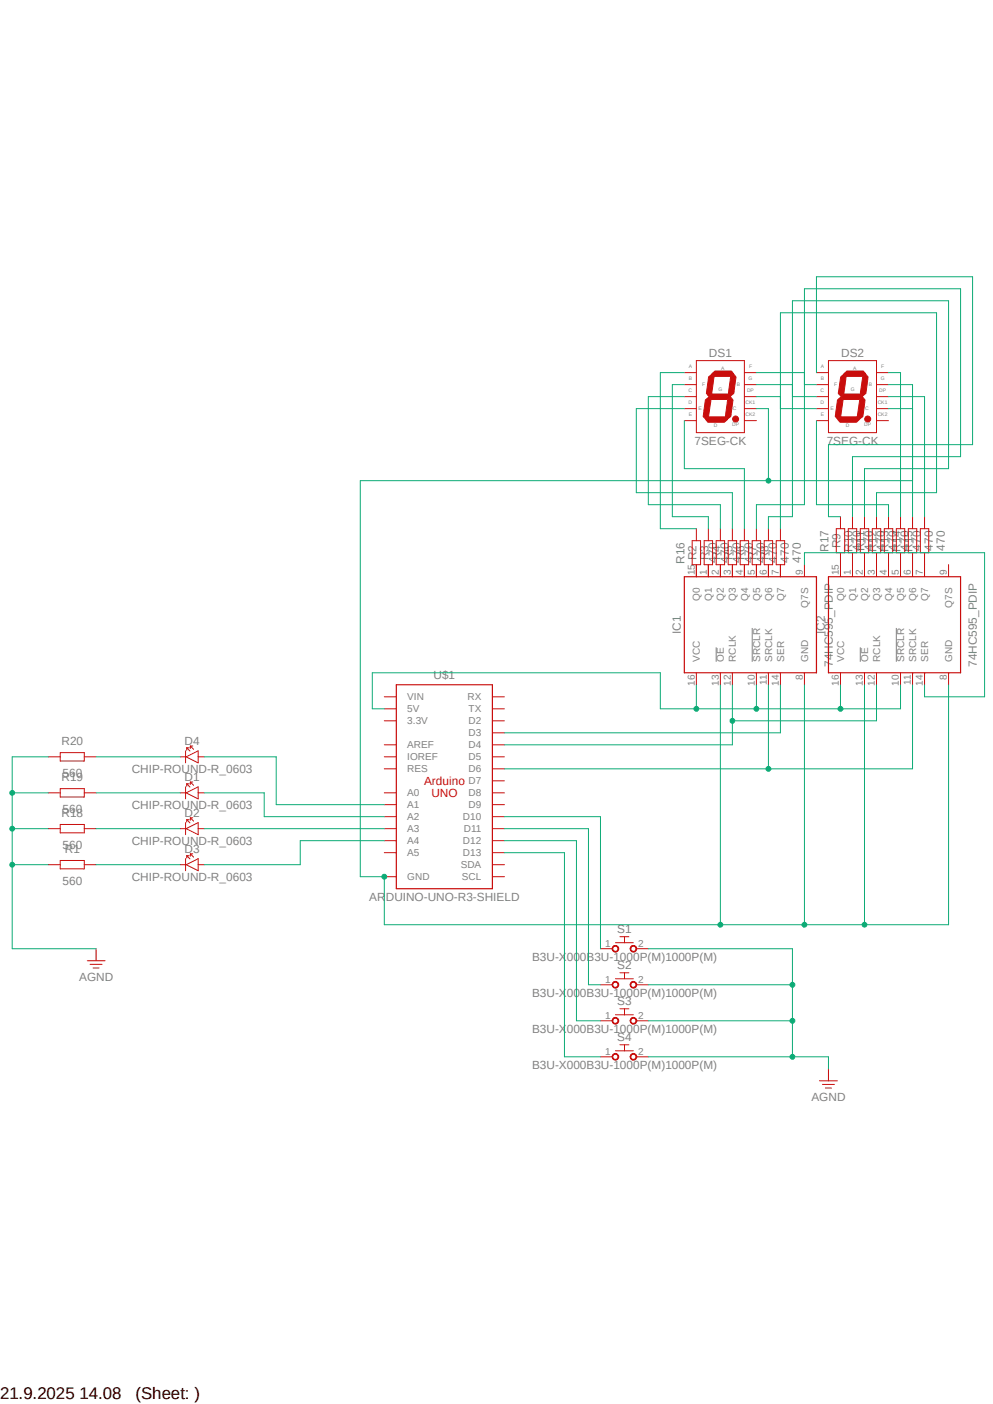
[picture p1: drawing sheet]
<svg xmlns="http://www.w3.org/2000/svg" width="210mm" height="297mm" viewBox="0 0 210 297" stroke-linecap="round" stroke-linejoin="round" font-family="sans-serif">
<path d="M1.5 58.4l206.9 175.2M208.4 58.4l-206.9 175.2" fill="none" stroke="#fff" stroke-width=".21"/>
<path d="M151.5 136.9v3.1M159.1 132.8v7.2M181.9 136.9v3.1M189.6 132.8v7.2" fill="none" stroke="#808080" stroke-width=".21"/>
<g fill="none" stroke="#c90d0c" stroke-width=".21">
<path d="M147.3 119.5v2.5M149.8 119.5v2.5M152.4 119.5v2.5M154.9 119.5v2.5M157.4 119.5v2.5M160 119.5v2.5M162.5 119.5v2.5M165.1 119.5v2.5M170.1 119.5v2.5M177.8 119.5v2.5M180.3 119.5v2.5M182.8 119.5v2.5"/>
<path d="M185.4 119.5v2.5M187.9 119.5v2.5M190.5 119.5v2.5M193 119.5v2.5M195.5 119.5v2.5M200.6 119.5v2.5M81.3 147.4h2.5M81.3 149.9h2.5M81.3 152.5h2.5M81.3 157.6h2.5M104.1 147.4h2.6M104.1 149.9h2.6"/>
<path d="M104.1 152.5h2.6M104.1 157.6h2.6M104.1 155h2.6M147.3 142.3v2.6M152.4 142.3v2.6M154.9 142.3v2.6M160 142.3v2.6M162.5 142.3v2.6M165.1 142.3v2.6M170.1 142.3v2.6M177.8 142.3v2.6M182.8 142.3v2.6"/>
<path d="M185.4 142.3v2.6M190.5 142.3v2.6M193 142.3v2.6M195.5 142.3v2.6M200.6 142.3v2.6M81.3 167.7h2.5M81.3 170.2h2.5M81.3 172.8h2.5M81.3 175.3h2.5M81.3 177.8h2.5M81.3 160.1h2.5M81.3 162.6h2.5"/>
<path d="M104.1 167.7h2.6M104.1 170.2h2.6M104.1 172.8h2.6M104.1 175.3h2.6M104.1 177.8h2.6M104.1 160.1h2.6M104.1 162.6h2.6M104.1 165.2h2.6M81.3 180.4h2.5M81.3 185.5h2.5M104.1 180.4h2.6M104.1 185.5h2.6"/>
<path d="M104.1 182.9h2.6M127 200.7h2.5M134.6 200.7h2.5"/>
</g>
<path d="M144.7 122h28v20.3h-28zM175.2 122h28v20.3h-28zM83.8 144.9h20.3v43.1h-20.3z" fill="none" stroke="#c90d0c" stroke-width=".25"/>
<path d="M129.8 200.1a.71 .71 0 0 1 1 .3 .71 .71 0 0 1-.5 1 .71 .71 0 0 1-.8-.7h.1a.55 .55 0 0 1 .7-.6 .55 .55 0 0 1 .3 .9 .55 .55 0 0 1-.9 0l-.2-.3z" fill-rule="evenodd" fill="#c90d0c"/>
<path d="M129.8 200.1a.71 .71 0 0 1 1 .3 .71 .71 0 0 1-.5 1 .71 .71 0 0 1-.8-.7h.1a.55 .55 0 0 1 .7-.6 .55 .55 0 0 1 .3 .9 .55 .55 0 0 1-.9 0l-.2-.3z" fill="none" stroke="#c90d0c" stroke-width=".21"/>
<path d="M133.6 200.1a.71 .71 0 0 1 1 .3 .71 .71 0 0 1-.5 1 .71 .71 0 0 1-.8-.7h.1a.55 .55 0 0 1 .7-.6 .55 .55 0 0 1 .3 .9 .55 .55 0 0 1-.9 0l-.2-.3z" fill-rule="evenodd" fill="#c90d0c"/>
<path d="M130.2 199.4h3.7M131.1 198.2h1.9M132.1 198.2v1.2M127 208.3h2.5M133.6 200.1a.71 .71 0 0 1 1 .3 .71 .71 0 0 1-.5 1 .71 .71 0 0 1-.8-.7h.1a.55 .55 0 0 1 .7-.6 .55 .55 0 0 1 .3 .9 .55 .55 0 0 1-.9 0l-.2-.3zM134.6 208.3h2.5" fill="none" stroke="#c90d0c" stroke-width=".21"/>
<path d="M129.8 207.7a.71 .71 0 0 1 1 .3 .71 .71 0 0 1-.5 1 .71 .71 0 0 1-.8-.7h.1a.55 .55 0 0 1 .7-.6 .55 .55 0 0 1 .3 .9 .55 .55 0 0 1-.9 0l-.2-.3z" fill-rule="evenodd" fill="#c90d0c"/>
<path d="M129.8 207.7a.71 .71 0 0 1 1 .3 .71 .71 0 0 1-.5 1 .71 .71 0 0 1-.8-.7h.1a.55 .55 0 0 1 .7-.6 .55 .55 0 0 1 .3 .9 .55 .55 0 0 1-.9 0l-.2-.3z" fill="none" stroke="#c90d0c" stroke-width=".21"/>
<path d="M133.6 207.7a.71 .71 0 0 1 1 .3 .71 .71 0 0 1-.5 1 .71 .71 0 0 1-.8-.7h.1a.55 .55 0 0 1 .7-.6 .55 .55 0 0 1 .3 .9 .55 .55 0 0 1-.9 0l-.2-.3z" fill-rule="evenodd" fill="#c90d0c"/>
<path d="M127 215.9h2.5M130.2 207.1h3.7M131.1 205.8h1.9M132.1 205.8v1.3M133.6 207.7a.71 .71 0 0 1 1 .3 .71 .71 0 0 1-.5 1 .71 .71 0 0 1-.8-.7h.1a.55 .55 0 0 1 .7-.6 .55 .55 0 0 1 .3 .9 .55 .55 0 0 1-.9 0l-.2-.3zM134.6 215.9h2.5" fill="none" stroke="#c90d0c" stroke-width=".21"/>
<path d="M129.8 215.3a.71 .71 0 0 1 1 .3 .71 .71 0 0 1-.5 1 .71 .71 0 0 1-.8-.7h.1a.55 .55 0 0 1 .7-.5 .55 .55 0 0 1 .3 .8 .55 .55 0 0 1-.9 0l-.2-.3z" fill-rule="evenodd" fill="#c90d0c"/>
<path d="M129.8 215.3a.71 .71 0 0 1 1 .3 .71 .71 0 0 1-.5 1 .71 .71 0 0 1-.8-.7h.1a.55 .55 0 0 1 .7-.5 .55 .55 0 0 1 .3 .8 .55 .55 0 0 1-.9 0l-.2-.3z" fill="none" stroke="#c90d0c" stroke-width=".21"/>
<path d="M133.6 215.3a.71 .71 0 0 1 1 .3 .71 .71 0 0 1-.5 1 .71 .71 0 0 1-.8-.7h.1a.55 .55 0 0 1 .7-.5 .55 .55 0 0 1 .3 .8 .55 .55 0 0 1-.9 0l-.2-.3z" fill-rule="evenodd" fill="#c90d0c"/>
<path d="M130.2 214.7h3.7M131.1 213.4h1.9M132.1 213.4v1.3M133.6 215.3a.71 .71 0 0 1 1 .3 .71 .71 0 0 1-.5 1 .71 .71 0 0 1-.8-.7h.1a.55 .55 0 0 1 .7-.5 .55 .55 0 0 1 .3 .8 .55 .55 0 0 1-.9 0l-.2-.3zM127 223.6h2.5M134.6 223.6h2.5" fill="none" stroke="#c90d0c" stroke-width=".21"/>
<path d="M129.8 223a.71 .71 0 0 1 1 .3 .71 .71 0 0 1-.5 .9 .71 .71 0 0 1-.8-.6h.1a.55 .55 0 0 1 .7-.6 .55 .55 0 0 1 .3 .9 .55 .55 0 0 1-.9-.1l-.2-.2z" fill-rule="evenodd" fill="#c90d0c"/>
<path d="M129.8 223a.71 .71 0 0 1 1 .3 .71 .71 0 0 1-.5 .9 .71 .71 0 0 1-.8-.6h.1a.55 .55 0 0 1 .7-.6 .55 .55 0 0 1 .3 .9 .55 .55 0 0 1-.9-.1l-.2-.2z" fill="none" stroke="#c90d0c" stroke-width=".21"/>
<path d="M133.6 223a.71 .71 0 0 1 1 .3 .71 .71 0 0 1-.5 .9 .71 .71 0 0 1-.8-.6h.1a.55 .55 0 0 1 .7-.6 .55 .55 0 0 1 .3 .9 .55 .55 0 0 1-.9-.1l-.2-.2z" fill-rule="evenodd" fill="#c90d0c"/>
<g fill="none" stroke="#c90d0c" stroke-width=".21">
<path d="M144.7 78.8h2.6M147.3 76.3h10.1v15.2h-10.1zM157.4 78.8h2.6M144.7 83.9h2.6M144.7 81.4h2.6M144.7 86.4h2.6M144.7 89h2.6M157.4 83.9h2.6M157.4 81.4h2.6M157.4 86.4h2.6M157.4 89h2.6M146.4 114.4h1.8v5.1h-1.8z"/>
<path d="M147.3 111.8v2.6M147.3 119.5v2.5M148.9 114.4h1.8v5.1h-1.8zM149.8 111.8v2.6M149.8 119.5v2.5M151.5 114.4h1.7v5.1h-1.7zM152.4 111.8v2.6M152.4 119.5v2.5M154 114.4h1.8v5.1h-1.8zM154.9 111.8v2.6M154.9 119.5v2.5M156.5 114.4h1.8v5.1h-1.8z"/>
<path d="M157.4 111.8v2.6M157.4 119.5v2.5M159.1 114.4h1.8v5.1h-1.8zM160 111.8v2.6M160 119.5v2.5M161.6 114.4h1.8v5.1h-1.8zM162.5 111.8v2.6M162.5 119.5v2.5M164.2 114.4h1.7v5.1h-1.7zM165.1 111.8v2.6M165.1 119.5v2.5M176.9 111.8h1.7v5.1h-1.7z"/>
<path d="M177.8 109.3v2.5M177.8 116.9v2.6M179.4 111.8h1.8v5.1h-1.8zM180.3 109.3v2.5M180.3 116.9v2.6M181.9 111.8h1.8v5.1h-1.8zM182.8 109.3v2.5M182.8 116.9v2.6M184.5 111.8h1.8v5.1h-1.8zM185.4 109.3v2.5M185.4 116.9v2.6M187 111.8h1.8v5.1h-1.8z"/>
<path d="M187.9 109.3v2.5M187.9 116.9v2.6M189.6 111.8h1.7v5.1h-1.7zM190.5 109.3v2.5M190.5 116.9v2.6M192.1 111.8h1.8v5.1h-1.8zM193 109.3v2.5M193 116.9v2.6M194.6 111.8h1.8v5.1h-1.8zM195.5 109.3v2.5M195.5 116.9v2.6M39.2 158.8v2.6"/>
<path d="M39.5 158.2v.5M39.5 158.2h.5M39.5 158.2l.7 .7M40.3 157.8v.5M40.3 157.8h.5M40.3 157.8l.6 .7M38.1 167.7h1.3M38.1 175.3h1.3M38.1 160.1h1.3M39.2 166.5v2.5M39.2 174v2.6M39.4 167.7l2.5-1.2v2.5z"/>
<path d="M39.4 160.1l2.5-1.3v2.6zM39.4 175.3l2.5-1.3v2.6zM39.5 165.8v.5M39.5 173.4v.5M39.5 165.8h.5M39.5 165.8l.7 .7M39.5 173.4h.5M39.5 173.4l.7 .7M40.3 165.4v.5M40.3 173v.5M40.3 165.4h.5M40.3 165.4l.6 .7"/>
<path d="M40.3 173h.5M40.3 173l.6 .7M41.9 167.7h1.3M41.9 175.3h1.3M41.9 160.1h1.3M38.1 182.9h1.3M39.2 181.7v2.5M39.4 182.9l2.5-1.2v2.5zM39.5 181v.5M39.5 181h.5M39.5 181l.7 .7M40.3 180.6v.5"/>
<path d="M40.3 180.6h.5M40.3 180.6l.6 .7M41.9 182.9h1.3M18.5 203.2h3.7M19 204h2.6M19.7 204.8h1.3M20.3 200.7v2.5M130.2 222.3h3.7M131.1 221h1.9M132.1 221v1.3M133.6 223a.71 .71 0 0 1 1 .3 .71 .71 0 0 1-.5 .9 .71 .71 0 0 1-.8-.6h.1a.55 .55 0 0 1 .7-.6 .55 .55 0 0 1 .3 .9 .55 .55 0 0 1-.9-.1l-.2-.2zM173.3 228.6h3.8"/>
<path d="M173.9 229.4h2.6M174.6 230.2h1.3M175.2 226.1v2.5"/>
</g>
<path d="M150.5 79.1l.7-.6h3.5l.5 .6-.7 .5h-3.5z" fill-rule="evenodd" fill="#c90d0c"/>
<path d="M150.5 79.1l.7-.6h3.5l.5 .6-.7 .5h-3.5z" fill="none" stroke="#c90d0c" stroke-width=".21"/>
<path d="M154.5 79.8l.7-.6 .5 .6-.5 3.4-.7 .6-.4-.6z" fill-rule="evenodd" fill="#c90d0c"/>
<path d="M154.5 79.8l.7-.6 .5 .6-.5 3.4-.7 .6-.4-.6z" fill="none" stroke="#c90d0c" stroke-width=".21"/>
<path d="M153.9 84.6l.7-.6 .4 .6-.4 3.5-.7 .5-.5-.5z" fill-rule="evenodd" fill="#c90d0c"/>
<path d="M153.9 84.6l.7-.6 .4 .6-.4 3.5-.7 .5-.5-.5z" fill="none" stroke="#c90d0c" stroke-width=".21"/>
<path d="M149.2 88.7l.7-.5h3.5l.5 .5-.7 .6h-3.5z" fill-rule="evenodd" fill="#c90d0c"/>
<path d="M149.2 88.7l.7-.5h3.5l.5 .5-.7 .6h-3.5z" fill="none" stroke="#c90d0c" stroke-width=".21"/>
<path d="M149.2 84.6l.7-.6 .5 .6-.5 3.5-.7 .5-.5-.5z" fill-rule="evenodd" fill="#c90d0c"/>
<path d="M149.2 84.6l.7-.6 .5 .6-.5 3.5-.7 .5-.5-.5z" fill="none" stroke="#c90d0c" stroke-width=".21"/>
<path d="M149.9 79.8l.6-.6 .5 .6-.5 3.4-.6 .6-.5-.6z" fill-rule="evenodd" fill="#c90d0c"/>
<path d="M149.9 79.8l.6-.6 .5 .6-.5 3.4-.6 .6-.5-.6z" fill="none" stroke="#c90d0c" stroke-width=".21"/>
<path d="M149.9 83.9l.6-.5h3.5l.5 .5-.7 .6h-3.4z" fill-rule="evenodd" fill="#c90d0c"/>
<path d="M149.9 83.9l.6-.5h3.5l.5 .5-.7 .6h-3.4z" fill="none" stroke="#c90d0c" stroke-width=".21"/>
<circle cx="155.6" cy="88.6" r=".63" fill="#c90d0c"/>
<g fill="none" stroke="#c90d0c" stroke-width=".21">
<path d="M172.7 78.8h2.5M175.2 76.3h10.2v15.2h-10.2zM185.4 78.8h2.5M172.7 83.9h2.5M172.7 81.4h2.5M172.7 86.4h2.5M172.7 89h2.5M185.4 83.9h2.5M185.4 81.4h2.5M185.4 86.4h2.5M185.4 89h2.5"/>
<circle cx="155.6" cy="88.6" r=".63"/>
</g>
<path d="M178.5 79.1l.6-.6h3.5l.5 .6-.7 .5h-3.4z" fill-rule="evenodd" fill="#c90d0c"/>
<path d="M178.5 79.1l.6-.6h3.5l.5 .6-.7 .5h-3.4z" fill="none" stroke="#c90d0c" stroke-width=".21"/>
<path d="M182.5 79.8l.6-.6 .5 .6-.5 3.4-.6 .6-.6-.6z" fill-rule="evenodd" fill="#c90d0c"/>
<path d="M182.5 79.8l.6-.6 .5 .6-.5 3.4-.6 .6-.6-.6z" fill="none" stroke="#c90d0c" stroke-width=".21"/>
<path d="M181.8 84.6l.7-.6 .5 .6-.5 3.5-.7 .5-.5-.5z" fill-rule="evenodd" fill="#c90d0c"/>
<path d="M181.8 84.6l.7-.6 .5 .6-.5 3.5-.7 .5-.5-.5z" fill="none" stroke="#c90d0c" stroke-width=".21"/>
<path d="M177.2 88.7l.6-.5h3.5l.5 .5-.7 .6h-3.4z" fill-rule="evenodd" fill="#c90d0c"/>
<path d="M177.2 88.7l.6-.5h3.5l.5 .5-.7 .6h-3.4z" fill="none" stroke="#c90d0c" stroke-width=".21"/>
<path d="M177.1 84.6l.7-.6 .5 .6-.5 3.5-.7 .5-.4-.5z" fill-rule="evenodd" fill="#c90d0c"/>
<path d="M177.1 84.6l.7-.6 .5 .6-.5 3.5-.7 .5-.4-.5z" fill="none" stroke="#c90d0c" stroke-width=".21"/>
<path d="M177.8 79.8l.6-.6 .5 .6-.4 3.4-.7 .6-.5-.6z" fill-rule="evenodd" fill="#c90d0c"/>
<path d="M177.8 79.8l.6-.6 .5 .6-.4 3.4-.7 .6-.5-.6z" fill="none" stroke="#c90d0c" stroke-width=".21"/>
<path d="M177.8 83.9l.7-.5h3.4l.6 .5-.7 .6h-3.5z" fill-rule="evenodd" fill="#c90d0c"/>
<path d="M177.8 83.9l.7-.5h3.4l.6 .5-.7 .6h-3.5z" fill="none" stroke="#c90d0c" stroke-width=".21"/>
<circle cx="183.5" cy="88.6" r=".63" fill="#c90d0c"/>
<g fill="none" stroke="#c90d0c" stroke-width=".21">
<path d="M12.7 159.2h5.1v1.8h-5.1zM10.2 175.3h2.5M10.2 167.7h2.5M10.2 160.1h2.5M12.7 166.8h5.1v1.8h-5.1zM12.7 174.4h5.1v1.8h-5.1zM17.8 175.3h2.5M17.8 167.7h2.5M17.8 160.1h2.5M10.2 182.9h2.5M12.7 182h5.1v1.8h-5.1zM17.8 182.9h2.5"/>
<circle cx="183.5" cy="88.6" r=".63"/>
</g>
<path d="M106.7 177.8h15.2v38.1h5.1M106.7 175.3h17.8v33h2.5M106.7 172.8h20.3v27.9M106.7 180.4h12.7v43.2h7.6M137.1 200.7h30.5v15.2h-30.5M137.1 208.3h30.5" fill="none" stroke="#0dab76" stroke-width=".21"/>
<circle cx="167.6" cy="208.3" r=".51" fill="#0dab76"/>
<g fill="none" stroke="#0dab76" stroke-width=".21">
<path d="M167.6 215.9v7.7h-30.5"/>
<circle cx="167.6" cy="208.3" r=".51"/>
</g>
<circle cx="167.6" cy="215.9" r=".51" fill="#0dab76"/>
<g fill="none" stroke="#0dab76" stroke-width=".21">
<path d="M167.6 223.6h7.6v2.5"/>
<circle cx="167.6" cy="215.9" r=".51"/>
</g>
<circle cx="167.6" cy="223.6" r=".51" fill="#0dab76"/>
<g fill="none" stroke="#0dab76" stroke-width=".21">
<path d="M10.2 160.1h-7.6v40.6h17.7M2.6 182.9h7.6"/>
<circle cx="167.6" cy="223.6" r=".51"/>
</g>
<circle cx="2.6" cy="182.9" r=".51" fill="#0dab76"/>
<g fill="none" stroke="#0dab76" stroke-width=".21">
<path d="M2.6 175.3h7.6"/>
<circle cx="2.6" cy="182.9" r=".51"/>
</g>
<circle cx="2.6" cy="175.3" r=".51" fill="#0dab76"/>
<g fill="none" stroke="#0dab76" stroke-width=".21">
<path d="M2.6 167.7h7.6"/>
<circle cx="2.6" cy="175.3" r=".51"/>
</g>
<circle cx="2.6" cy="167.7" r=".51" fill="#0dab76"/>
<g fill="none" stroke="#0dab76" stroke-width=".21">
<path d="M170.1 144.9v50.7h-88.8v-10.1M200.6 144.9v50.7h-17.8M20.3 167.7h17.8M43.2 175.3h38.1M43.2 167.7h12.7v5.1h25.4M43.2 160.1h15.2v10.1h22.9M81.3 177.8h-17.8v5.1h-20.3"/>
<circle cx="2.6" cy="167.7" r=".51"/>
</g>
<circle cx="170.1" cy="195.6" r=".51" fill="#0dab76"/>
<g fill="none" stroke="#0dab76" stroke-width=".21">
<path d="M160 86.4h2.5v15.3h-86.3v83.8h5.1M170.1 195.6h12.7"/>
<circle cx="170.1" cy="195.6" r=".51"/>
</g>
<circle cx="81.3" cy="185.5" r=".51" fill="#0dab76"/>
<g fill="none" stroke="#0dab76" stroke-width=".21">
<path d="M187.9 86.4h5.1v15.3h-30.5"/>
<circle cx="81.3" cy="185.5" r=".51"/>
</g>
<circle cx="162.5" cy="101.7" r=".51" fill="#0dab76"/>
<g fill="none" stroke="#0dab76" stroke-width=".21">
<path d="M152.4 144.9v50.7"/>
<circle cx="162.5" cy="101.7" r=".51"/>
</g>
<circle cx="152.4" cy="195.6" r=".51" fill="#0dab76"/>
<g fill="none" stroke="#0dab76" stroke-width=".21">
<path d="M182.8 144.9v50.7"/>
<circle cx="152.4" cy="195.6" r=".51"/>
</g>
<circle cx="182.8" cy="195.6" r=".51" fill="#0dab76"/>
<g fill="none" stroke="#0dab76" stroke-width=".21">
<path d="M144.7 78.8h-5v33h7.6M160 78.8h10.1M172.7 78.8v-20.3h33v35.6h-30.5v15.2h2.6M187.9 78.8h2.6v30.5M144.7 81.4h-2.5v27.9h7.6v2.5M144.7 83.9h-7.6v22.9h15.3v5M144.7 86.4h-10.1v17.8h20.3v7.6M144.7 89v10.1h12.7v12.7M160 81.4h7.6M160 83.9h5.1M165.1 86.4h7.6M167.6 83.9h5.1"/>
<path d="M170.1 81.4h2.6M172.7 89v17.8h15.2v2.5M187.9 81.4h5.1v27.9M187.9 83.9h7.6v25.4M180.3 109.3v-12.7h22.9v-35.5h-33.1v45.7h-10.1v5M182.8 109.3v-10.2h17.8v-35.5h-33v45.7h-5.1v2.5M185.4 109.3v-5.1h12.7v-38h-33v45.6M147.3 144.9v5h-7.6v-7.6h-61v7.6h2.6"/>
<circle cx="182.8" cy="195.6" r=".51"/>
</g>
<circle cx="147.3" cy="149.9" r=".51" fill="#0dab76"/>
<g fill="none" stroke="#0dab76" stroke-width=".21">
<path d="M160 144.9v5M177.8 144.9v5h-30.5"/>
<circle cx="147.3" cy="149.9" r=".51"/>
</g>
<circle cx="160" cy="149.9" r=".51" fill="#0dab76"/>
<g fill="none" stroke="#0dab76" stroke-width=".21">
<path d="M190.5 144.9v5h-12.7"/>
<circle cx="160" cy="149.9" r=".51"/>
</g>
<circle cx="177.8" cy="149.9" r=".51" fill="#0dab76"/>
<g fill="none" stroke="#0dab76" stroke-width=".21">
<path d="M154.9 144.9v12.7h-48.2M165.1 144.9v10.1h-58.4M185.4 144.9v7.6h-30.5"/>
<circle cx="177.8" cy="149.9" r=".51"/>
</g>
<circle cx="154.9" cy="152.5" r=".51" fill="#0dab76"/>
<g fill="none" stroke="#0dab76" stroke-width=".21">
<path d="M162.5 144.9v17.7M193 144.9v17.7h-86.3"/>
<circle cx="154.9" cy="152.5" r=".51"/>
</g>
<circle cx="162.5" cy="162.6" r=".51" fill="#0dab76"/>
<g fill="none" stroke="#0dab76" stroke-width=".21">
<path d="M170.1 119.5v-2.6h38.1v30.5h-12.7v-2.5M20.3 175.3h17.8M20.3 160.1h17.8M20.3 182.9h17.8"/>
<circle cx="162.5" cy="162.6" r=".51"/>
</g>
<g font-size="3.6">
<text x="0" y="296">21.9.2025 14.08</text>
<text x="28.7" y="296">(Sheet: )</text>
</g>
<g font-size="2.5" fill="#808080">
<text x="149.9" y="75.6">DS1</text>
<text x="177.9" y="75.6">DS2</text>
<text x="146.9" y="94.1">7SEG-CK</text>
<text x="174.8" y="94.1">7SEG-CK</text>
<text x="144.7" y="119.2" transform="rotate(-90 144.7 119.2)">R16</text>
<text x="147.3" y="118.5" transform="rotate(-90 147.3 118.5)">R2</text>
<text x="149.8" y="118.5" transform="rotate(-90 149.8 118.5)">R3</text>
<text x="151.6" y="119" transform="rotate(-90 151.6 119)">470</text>
<text x="152.4" y="118.5" transform="rotate(-90 152.4 118.5)">R4</text>
<text x="154.1" y="119" transform="rotate(-90 154.1 119)">470</text>
<text x="154.9" y="118.5" transform="rotate(-90 154.9 118.5)">R5</text>
<text x="156.7" y="119" transform="rotate(-90 156.7 119)">470</text>
<text x="157.4" y="118.5" transform="rotate(-90 157.4 118.5)">R6</text>
<text x="159.2" y="119" transform="rotate(-90 159.2 119)">470</text>
<text x="160" y="118.5" transform="rotate(-90 160 118.5)">R7</text>
<text x="161.8" y="119" transform="rotate(-90 161.8 119)">470</text>
<text x="162.5" y="118.5" transform="rotate(-90 162.5 118.5)">R8</text>
<text x="164.3" y="119" transform="rotate(-90 164.3 119)">470</text>
<text x="166.8" y="119" transform="rotate(-90 166.8 119)">470</text>
<text x="169.4" y="119" transform="rotate(-90 169.4 119)">470</text>
<text x="175.2" y="116.7" transform="rotate(-90 175.2 116.7)">R17</text>
<text x="177.8" y="116" transform="rotate(-90 177.8 116)">R9</text>
<text x="180.3" y="116.7" transform="rotate(-90 180.3 116.7)">R10</text>
<text x="182.1" y="116.5" transform="rotate(-90 182.1 116.5)">470</text>
<text x="182.8" y="116.6" transform="rotate(-90 182.8 116.6)">R11</text>
<text x="184.6" y="116.5" transform="rotate(-90 184.6 116.5)">470</text>
<text x="185.4" y="116.7" transform="rotate(-90 185.4 116.7)">R12</text>
<text x="187.2" y="116.5" transform="rotate(-90 187.2 116.5)">470</text>
<text x="187.9" y="116.7" transform="rotate(-90 187.9 116.7)">R13</text>
<text x="189.7" y="116.5" transform="rotate(-90 189.7 116.5)">470</text>
<text x="190.5" y="116.7" transform="rotate(-90 190.5 116.7)">R14</text>
<text x="192.2" y="116.5" transform="rotate(-90 192.2 116.5)">470</text>
<text x="193" y="116.7" transform="rotate(-90 193 116.7)">R15</text>
<text x="194.8" y="116.5" transform="rotate(-90 194.8 116.5)">470</text>
<text x="197.3" y="116.5" transform="rotate(-90 197.3 116.5)">470</text>
<text x="199.9" y="116.5" transform="rotate(-90 199.9 116.5)">470</text>
<text x="144" y="134.1" transform="rotate(-90 144 134.1)">IC1</text>
<text x="174.4" y="134.1" transform="rotate(-90 174.4 134.1)">IC2</text>
<text x="91.7" y="143.6">U$1</text>
<text x="176.1" y="141.1" transform="rotate(-90 176.1 141.1)">74HC595_PDIP</text>
<text x="206.6" y="141.1" transform="rotate(-90 206.6 141.1)">74HC595_PDIP</text>
<text x="13" y="157.6">R20</text>
<text x="39" y="157.6">D4</text>
<text x="13" y="165.2">R19</text>
<text x="13.2" y="164.4">560</text>
<text x="27.9" y="163.5">CHIP-ROUND-R_0603</text>
<text x="39" y="165.2">D1</text>
<text x="13" y="172.8">R18</text>
<text x="13.2" y="172">560</text>
<text x="27.9" y="171.2">CHIP-ROUND-R_0603</text>
<text x="39" y="172.8">D2</text>
<text x="13.2" y="179.6">560</text>
<text x="27.9" y="178.7">CHIP-ROUND-R_0603</text>
<text x="13.7" y="180.4">R1</text>
<text x="39" y="180.4">D3</text>
<text x="13.2" y="187.2">560</text>
<text x="27.9" y="186.4">CHIP-ROUND-R_0603</text>
<text x="78.1" y="190.5">ARDUINO-UNO-R3-SHIELD</text>
<text x="130.6" y="197.4">S1</text>
<text x="112.5" y="203.2">B3U-X000B3U-1000P(M)1000P(M)</text>
<text x="16.8" y="207.6">AGND</text>
<text x="130.6" y="205">S2</text>
<text x="112.5" y="210.9">B3U-X000B3U-1000P(M)1000P(M)</text>
<text x="130.6" y="212.6">S3</text>
<text x="112.5" y="218.5">B3U-X000B3U-1000P(M)1000P(M)</text>
<text x="130.6" y="220.3">S4</text>
<text x="112.5" y="226.1">B3U-X000B3U-1000P(M)1000P(M)</text>
<text x="171.6" y="233">AGND</text>
</g>
<g font-size="2.5" fill="#c90d0c">
<text x="89.7" y="166">Arduino</text>
<text x="91.2" y="168.7">UNO</text>
</g>
<g font-size="2.1" fill="#808080">
<text x="146.9" y="121.7" transform="rotate(-90 146.9 121.7)">15</text>
<text x="149.5" y="121.7" transform="rotate(-90 149.5 121.7)">1</text>
<text x="152" y="121.7" transform="rotate(-90 152 121.7)">2</text>
<text x="154.6" y="121.7" transform="rotate(-90 154.6 121.7)">3</text>
<text x="157.1" y="121.7" transform="rotate(-90 157.1 121.7)">4</text>
<text x="159.6" y="121.7" transform="rotate(-90 159.6 121.7)">5</text>
<text x="162.2" y="121.7" transform="rotate(-90 162.2 121.7)">6</text>
<text x="164.7" y="121.7" transform="rotate(-90 164.7 121.7)">7</text>
<text x="169.8" y="121.7" transform="rotate(-90 169.8 121.7)">9</text>
<text x="177.4" y="121.7" transform="rotate(-90 177.4 121.7)">15</text>
<text x="180" y="121.7" transform="rotate(-90 180 121.7)">1</text>
<text x="182.5" y="121.7" transform="rotate(-90 182.5 121.7)">2</text>
<text x="185" y="121.7" transform="rotate(-90 185 121.7)">3</text>
<text x="187.6" y="121.7" transform="rotate(-90 187.6 121.7)">4</text>
<text x="190.1" y="121.7" transform="rotate(-90 190.1 121.7)">5</text>
<text x="192.7" y="121.7" transform="rotate(-90 192.7 121.7)">6</text>
<text x="195.2" y="121.7" transform="rotate(-90 195.2 121.7)">7</text>
<text x="200.3" y="121.7" transform="rotate(-90 200.3 121.7)">9</text>
<text x="148" y="127.2" transform="rotate(-90 148 127.2)">Q0</text>
<text x="150.6" y="127.2" transform="rotate(-90 150.6 127.2)">Q1</text>
<text x="153.1" y="127.2" transform="rotate(-90 153.1 127.2)">Q2</text>
<text x="155.7" y="127.2" transform="rotate(-90 155.7 127.2)">Q3</text>
<text x="158.2" y="127.2" transform="rotate(-90 158.2 127.2)">Q4</text>
<text x="160.7" y="127.2" transform="rotate(-90 160.7 127.2)">Q5</text>
<text x="163.3" y="127.2" transform="rotate(-90 163.3 127.2)">Q6</text>
<text x="165.8" y="127.2" transform="rotate(-90 165.8 127.2)">Q7</text>
<text x="170.9" y="128.6" transform="rotate(-90 170.9 128.6)">Q7S</text>
<text x="178.5" y="127.2" transform="rotate(-90 178.5 127.2)">Q0</text>
<text x="181.1" y="127.2" transform="rotate(-90 181.1 127.2)">Q1</text>
<text x="183.6" y="127.2" transform="rotate(-90 183.6 127.2)">Q2</text>
<text x="186.1" y="127.2" transform="rotate(-90 186.1 127.2)">Q3</text>
<text x="188.7" y="127.2" transform="rotate(-90 188.7 127.2)">Q4</text>
<text x="191.2" y="127.2" transform="rotate(-90 191.2 127.2)">Q5</text>
<text x="193.8" y="127.2" transform="rotate(-90 193.8 127.2)">Q6</text>
<text x="196.3" y="127.2" transform="rotate(-90 196.3 127.2)">Q7</text>
<text x="201.4" y="128.6" transform="rotate(-90 201.4 128.6)">Q7S</text>
<text x="148" y="140" transform="rotate(-90 148 140)">VCC</text>
<text x="153.1" y="140" transform="rotate(-90 153.1 140)">OE</text>
<text x="155.7" y="140" transform="rotate(-90 155.7 140)">RCLK</text>
<text x="160.7" y="140" transform="rotate(-90 160.7 140)">SRCLR</text>
<text x="163.3" y="140" transform="rotate(-90 163.3 140)">SRCLK</text>
<text x="165.8" y="140" transform="rotate(-90 165.8 140)">SER</text>
<text x="169.8" y="143.8" transform="rotate(-90 169.8 143.8)">8</text>
<text x="170.9" y="140" transform="rotate(-90 170.9 140)">GND</text>
<text x="178.5" y="140" transform="rotate(-90 178.5 140)">VCC</text>
<text x="183.6" y="140" transform="rotate(-90 183.6 140)">OE</text>
<text x="186.1" y="140" transform="rotate(-90 186.1 140)">RCLK</text>
<text x="191.2" y="140" transform="rotate(-90 191.2 140)">SRCLR</text>
<text x="193.8" y="140" transform="rotate(-90 193.8 140)">SRCLK</text>
<text x="196.3" y="140" transform="rotate(-90 196.3 140)">SER</text>
<text x="200.3" y="143.8" transform="rotate(-90 200.3 143.8)">8</text>
<text x="201.4" y="140" transform="rotate(-90 201.4 140)">GND</text>
<text x="86.1" y="148.2">VIN</text>
<text x="98.9" y="148.2">RX</text>
<text x="146.9" y="145" transform="rotate(-90 146.9 145)">16</text>
<text x="152" y="145" transform="rotate(-90 152 145)">13</text>
<text x="154.6" y="145" transform="rotate(-90 154.6 145)">12</text>
<text x="159.6" y="145" transform="rotate(-90 159.6 145)">10</text>
<text x="162.2" y="144.9" transform="rotate(-90 162.2 144.9)">11</text>
<text x="164.7" y="145" transform="rotate(-90 164.7 145)">14</text>
<text x="177.4" y="145" transform="rotate(-90 177.4 145)">16</text>
<text x="182.5" y="145" transform="rotate(-90 182.5 145)">13</text>
<text x="185" y="145" transform="rotate(-90 185 145)">12</text>
<text x="190.1" y="145" transform="rotate(-90 190.1 145)">10</text>
<text x="192.7" y="144.9" transform="rotate(-90 192.7 144.9)">11</text>
<text x="195.2" y="145" transform="rotate(-90 195.2 145)">14</text>
<text x="86.1" y="150.7">5V</text>
<text x="86.1" y="153.2">3.3V</text>
<text x="99.1" y="150.7">TX</text>
<text x="99.1" y="153.2">D2</text>
<text x="99.1" y="155.8">D3</text>
<text x="86.1" y="160.9">IOREF</text>
<text x="86.1" y="158.3">AREF</text>
<text x="99.1" y="158.3">D4</text>
<text x="99.1" y="160.9">D5</text>
<text x="86.1" y="163.4">RES</text>
<text x="99.1" y="163.4">D6</text>
<text x="99.1" y="165.9">D7</text>
<text x="86.1" y="168.5">A0</text>
<text x="86.1" y="171">A1</text>
<text x="86.1" y="173.5">A2</text>
<text x="97.9" y="173.6">D10</text>
<text x="99.1" y="168.5">D8</text>
<text x="99.1" y="171">D9</text>
<text x="86.1" y="176.1">A3</text>
<text x="86.1" y="178.6">A4</text>
<text x="97.9" y="178.6">D12</text>
<text x="98.1" y="176.1">D11</text>
<text x="86.1" y="181.1">A5</text>
<text x="97.5" y="183.7">SDA</text>
<text x="97.9" y="181.1">D13</text>
<text x="86.1" y="186.2">GND</text>
<text x="97.7" y="186.2">SCL</text>
<text x="128" y="200.4">1</text>
<text x="135" y="200.4">2</text>
<text x="128" y="208">1</text>
<text x="135" y="208">2</text>
<text x="128" y="215.6">1</text>
<text x="135" y="215.6">2</text>
<text x="128" y="223.2">1</text>
<text x="135" y="223.2">2</text>
</g>
<g font-size="1.1" fill="#808080">
<text x="145.7" y="77.9">A</text>
<text x="158.4" y="77.9">F</text>
<text x="173.6" y="77.9">A</text>
<text x="186.4" y="77.9">F</text>
<text x="145.6" y="83">C</text>
<text x="145.7" y="80.5">B</text>
<text x="148.5" y="81.7">F</text>
<text x="152" y="82.8">G</text>
<text x="152.5" y="78.2">A</text>
<text x="155.8" y="81.7">B</text>
<text x="158" y="83">DP</text>
<text x="158.3" y="80.5">G</text>
<text x="173.6" y="83">C</text>
<text x="173.6" y="80.5">B</text>
<text x="176.4" y="81.7">F</text>
<text x="179.9" y="82.8">G</text>
<text x="180.5" y="78.2">A</text>
<text x="183.8" y="81.7">B</text>
<text x="185.9" y="83">DP</text>
<text x="186.3" y="80.5">G</text>
<text x="145.6" y="85.6">D</text>
<text x="145.7" y="88.1">E</text>
<text x="147.7" y="86.8">E</text>
<text x="155" y="86.8">C</text>
<text x="157.7" y="85.6">CK1</text>
<text x="157.7" y="88.1">CK2</text>
<text x="173.6" y="85.6">D</text>
<text x="173.6" y="88.1">E</text>
<text x="175.6" y="86.8">E</text>
<text x="183" y="86.8">C</text>
<text x="185.6" y="85.6">CK1</text>
<text x="185.6" y="88.1">CK2</text>
<text x="151" y="90.4">D</text>
<text x="154.9" y="90.1">DP</text>
<text x="178.9" y="90.4">D</text>
<text x="182.8" y="90.1">DP</text>
</g>
</svg>
